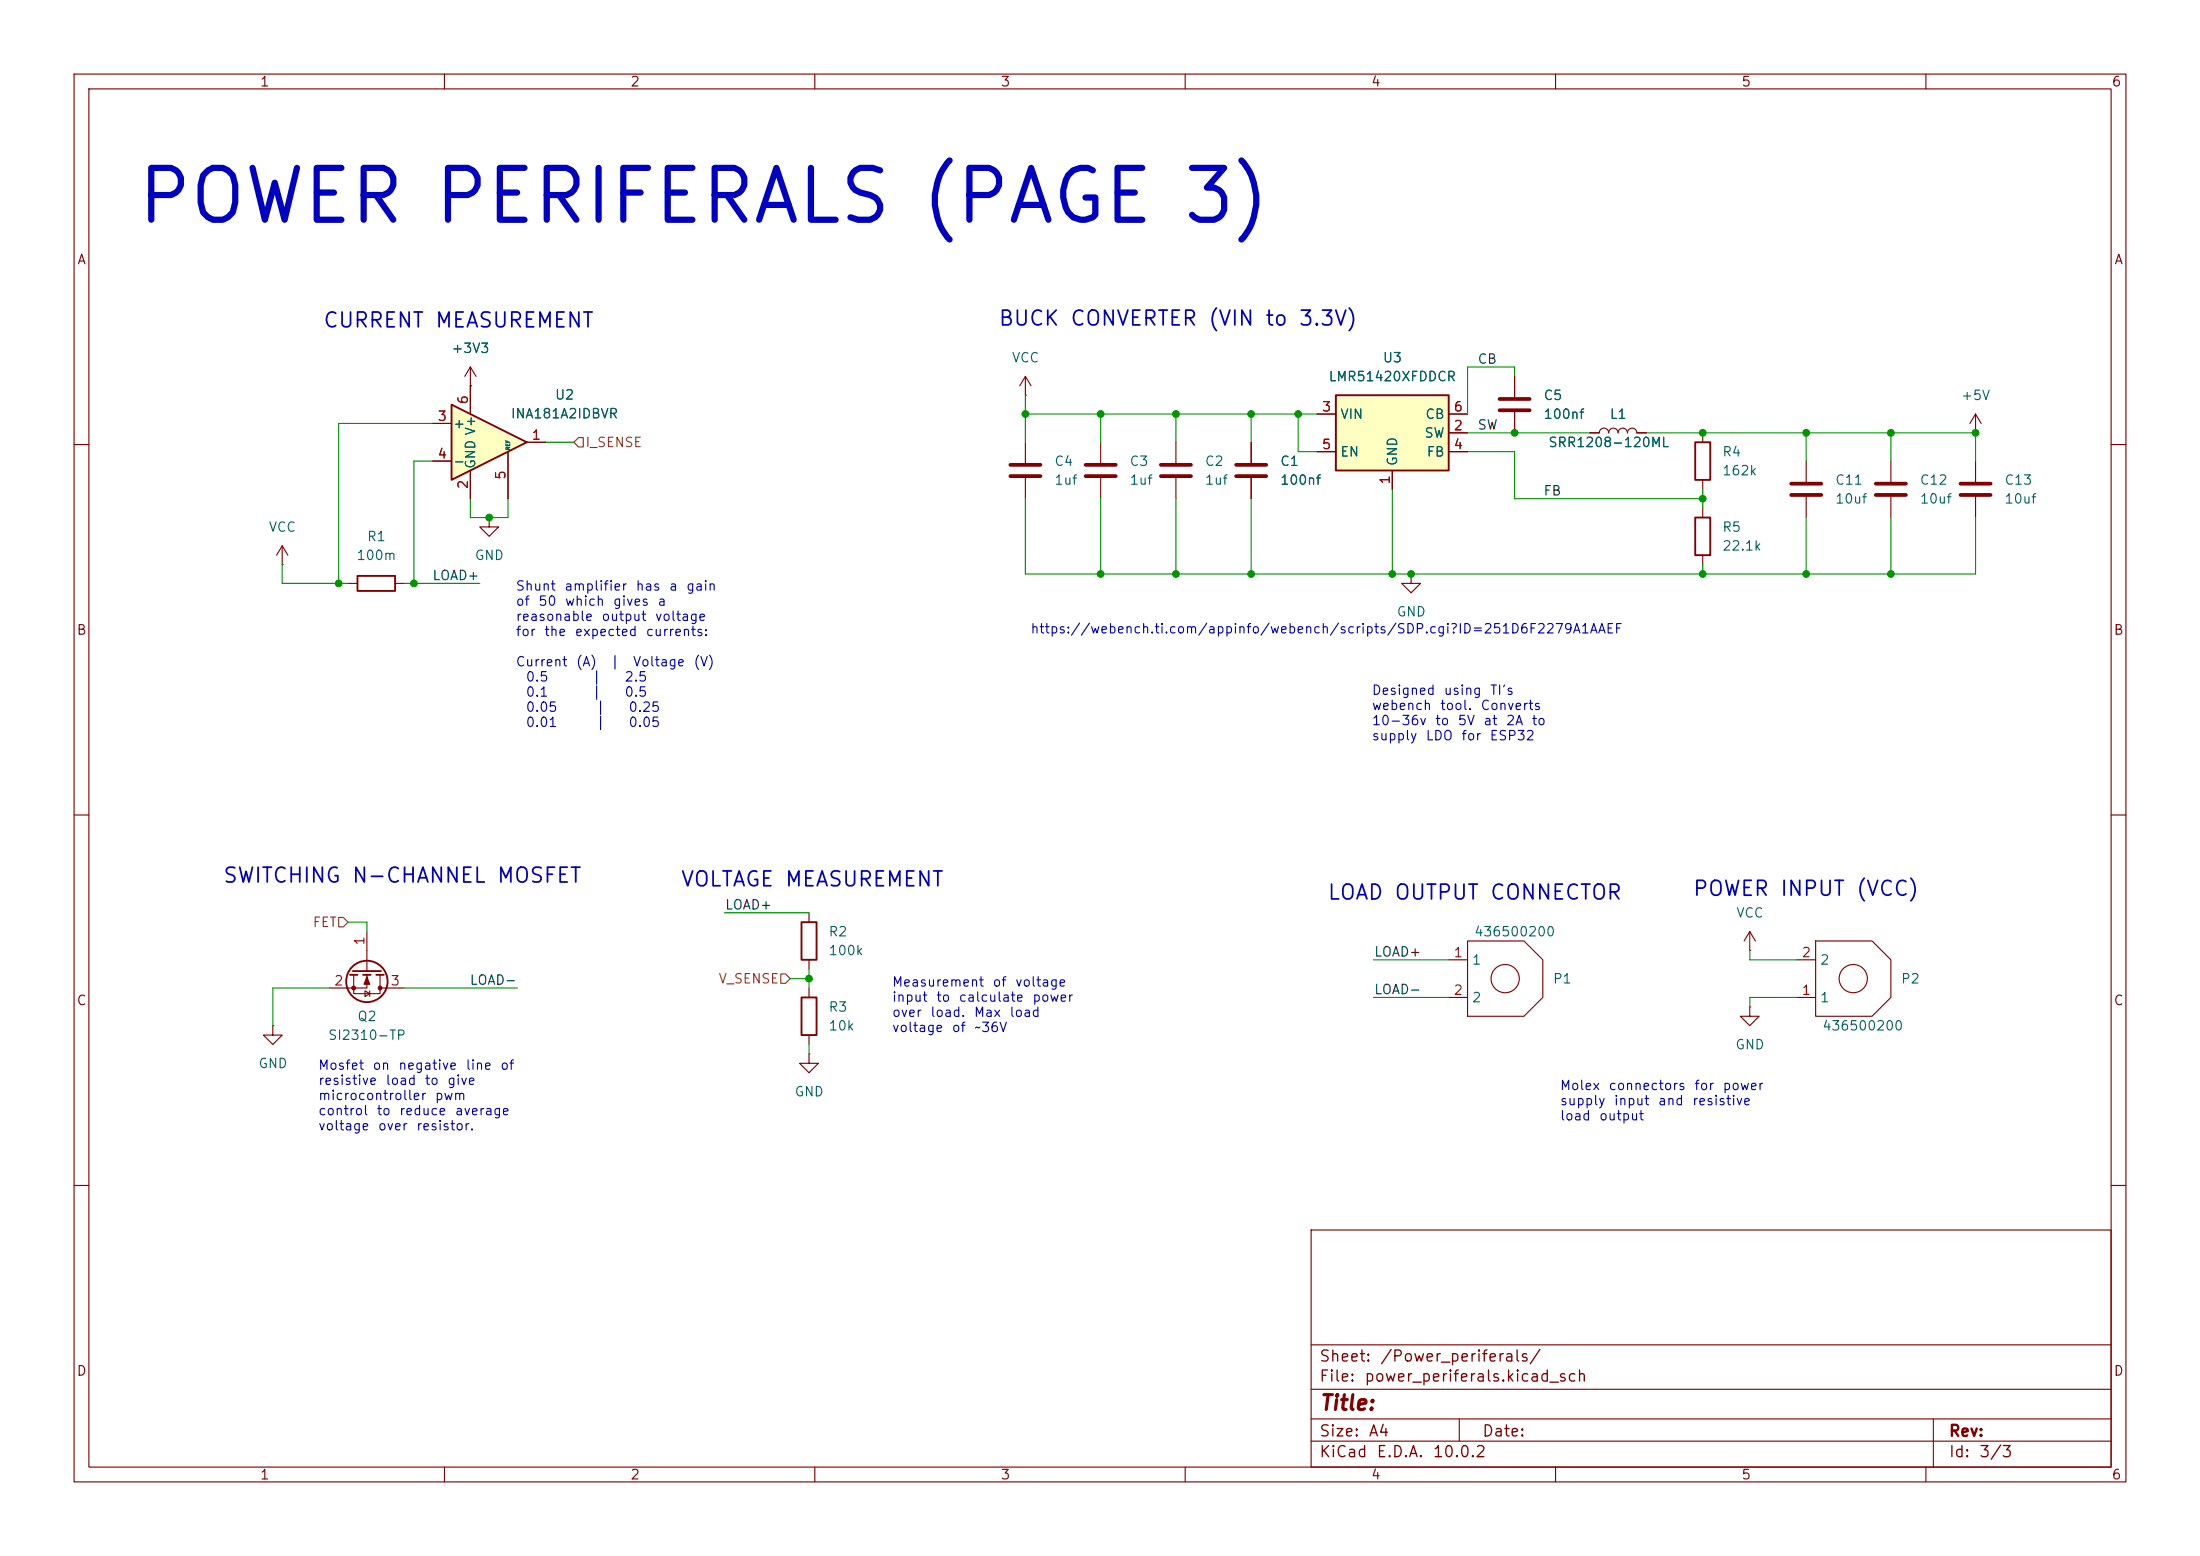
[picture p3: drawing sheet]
<svg xmlns="http://www.w3.org/2000/svg" width="297mm" height="210mm" viewBox="0 0 297 210" stroke-linecap="round" stroke-linejoin="round" font-family="sans-serif">
<g fill="none" stroke="#840000" stroke-width=".15">
<path d="M10 10h277v190h-277zM12 12h273v186h-273zM60 10v2M110 10v2M160 10v2M210 10v2M260 10v2M63.5 52.1h.1M63.5 49.5l-.8 1.3M63.5 49.5l.8 1.3M63.5 49.5v2.6M10 60h2"/>
<path d="M47 78.7h1.3M53.3 78.7h1.3M66 69.9v1.2h1.3l-1.3 1.3-1.2-1.3h1.2M66 69.9h.1M229.9 68.6v1.3M229.9 74.9v1.3M266.7 62.2v2.8M266.7 67.1v2.8M285 60h2M10 110h2M285 110h2M47.8 131.6v2.5h3.5v-2.5"/>
<path d="M49.3 133.7l.6 .4-.6 .4zM49.5 131.6v1.8h-5.1M49.5 125.7v5.4M49.9 133.7v.8M51.3 133.4h3.3M10 160h2M177 166h108v32h-108zM285 160h2M60 198v2M110 198v2M160 198v2M177 194.5h108"/>
<path d="M177 191.5h108M177 187.5h108M177 181.5h108M197 191.5v3M210 198v2M260 198v2M261 191.5v6.5"/>
</g>
<path d="M264.7 65.3h4M264.7 66.8h4" fill="none" stroke="#840000" stroke-width=".51"/>
<g fill="none" stroke="#840000" stroke-width=".25">
<path d="M48.3 77.7h5v2.1h-5zM228.9 69.9h2v5h-2zM47.2 131.6h1.1M47.6 131.1h3.8M49 131.6h1M50.8 131.6h1"/>
<circle cx="49.5" cy="132.5" r="2.79"/>
</g>
<g fill="#840000" stroke="#840000" stroke-width=".15">
<path d="M49.5 131.8l.4 1h-.8z"/>
<circle cx="51.3" cy="133.3" r=".25"/>
<circle cx="47.8" cy="133.3" r=".25"/>
</g>
<path d="M180.3 53.3h15.3v10.2h-15.3z" fill="#ffffc2"/>
<path d="M180.3 53.3h15.3v10.2h-15.3zM228.9 59.7h2v5.1h-2zM108.2 134.6h2v5.1h-2z" fill="none" stroke="#840000" stroke-width=".25"/>
<g fill="none" stroke="#840000" stroke-width=".15">
<path d="M148.6 59.7v2.8M158.7 59.7v2.8M168.9 59.7v2.8M177.8 55.9h2.5M195.6 58.4h2.5M195.6 55.9h2.5M204.5 50.8v2.8M204.5 55.6v2.8M214.6 58.4h1.3a.64 .64 0 0 1 .6-.6 .64 .64 0 0 1 .7 .6 .64 .64 0 0 1 .6-.6 .64 .64 0 0 1 .6 .6 .64 .64 0 0 1 .7-.6 .64 .64 0 0 1 .6 .6 .64 .64 0 0 1 .6-.6 .64 .64 0 0 1 .7 .6h1.2M229.9 58.4v1.3M266.7 58.4h.1M266.7 55.9l-.8 1.3"/>
<path d="M266.7 55.9l.8 1.3M266.7 55.9v2.5M38.1 76.2h.1M38.1 73.7l-.8 1.2M38.1 73.7l.8 1.2M38.1 73.7v2.5M148.6 64.5v2.8M158.7 64.5v2.8M168.9 64.5v2.8M177.8 61h2.5M188 63.5v2.5M190.5 77.5v1.2h1.3l-1.3 1.3-1.3-1.3h1.3"/>
<path d="M190.5 77.5h.1M195.6 61h2.5M229.9 64.8v1.2M243.8 62.2v2.8M243.8 67.1v2.8M255.3 62.2v2.8M255.3 67.1v2.8M36.8 138.4v1.3h1.3l-1.3 1.3-1.2-1.3h1.2M36.8 138.4h.1M109.2 133.4v1.2M109.2 139.7v1.3M195.6 129.5h2.5"/>
<path d="M195.6 134.6h2.5M198.1 127h7.6l2.6 2.5v5.1l-2.6 2.6h-7.6zM236.2 135.9v1.3h1.3l-1.3 1.2-1.3-1.2h1.3M236.2 135.9h.1M236.2 128.3h.1M236.2 125.7l-.7 1.3M236.2 125.7l.8 1.3M236.2 125.7v2.6M242.6 129.5h2.5M242.6 134.6h2.5M245.1 127h7.6l2.6 2.5v5.1l-2.6 2.6h-7.6zM109.2 142.2v1.3h1.3l-1.3 1.3-1.3-1.3h1.3"/>
<path d="M109.2 142.2h.1"/>
<circle cx="203.2" cy="132.1" r="1.9"/>
<circle cx="250.2" cy="132.1" r="1.9"/>
</g>
<path d="M202.4 53.8h4.1M202.4 55.4h4.1M146.6 62.7h4M146.6 64.3h4M156.7 62.7h4.1M156.7 64.3h4.1M166.9 62.7h4M166.9 64.3h4M241.8 65.3h4.1M241.8 66.8h4.1M253.2 65.3h4.1M253.2 66.8h4.1" fill="none" stroke="#840000" stroke-width=".51"/>
<path d="M61 54.6l10.1 5.1-10.1 5.1z" fill="#ffffc2"/>
<path d="M61 54.6l10.1 5.1-10.1 5.1zM108.2 124.5h2v5h-2z" fill="none" stroke="#840000" stroke-width=".25"/>
<g fill="none" stroke="#840000" stroke-width=".15">
<path d="M58.4 57.2h2.6M63.5 52.1h.1M63.5 52.1v3.8M71.1 59.7h2.6M138.4 53.3h.1M138.4 50.8v2.5M138.4 59.7v2.8M138.4 50.8l-.7 1.3M138.4 50.8l.8 1.3M168.9 59.7v2.8M177.8 55.9h2.5M195.6 58.4h2.5"/>
<path d="M195.6 55.9h2.5M204.5 50.8v2.8M204.5 55.6v2.8M214.6 58.4h1.3M221 58.4h1.2M58.4 62.2h2.6M63.5 63.5v3.8M68.6 61v6.3M138.4 64.5v2.8M168.9 64.5v2.8M177.8 61h2.5M188 63.5v2.5"/>
<path d="M195.6 61h2.5M109.2 123.2v1.3M109.2 129.5v1.3"/>
</g>
<path d="M136.4 62.7h4.1M136.4 64.3h4.1" fill="none" stroke="#840000" stroke-width=".51"/>
<path d="M77.5 59.7l.6-.6h.6v1.2h-.6zM45.7 123.8h.7l.6 .7-.6 .6h-.7zM105.4 131.4h.6l.7 .7-.7 .6h-.6z" fill="none" stroke="#725600" stroke-width=".15"/>
<g fill="none" stroke="#009600" stroke-width=".15">
<path d="M58.4 57.2h-12.7v21.5M73.7 59.7h3.8M138.4 55.9h39.4M138.4 53.3v6.4M148.6 55.9v3.8M158.7 55.9v3.8M168.9 55.9v3.8M175.3 55.9v5.1h2.5M198.1 58.4h16.5M204.5 50.8v-1.3h-6.4v6.4M222.2 58.4h44.5v3.8M243.8 58.4v3.8"/>
<path d="M255.3 58.4v3.8M38.1 76.2v2.5h8.9M54.6 78.7h10.2M58.4 62.2h-2.5v16.5M63.5 67.3v2.6h5.1v-2.6M138.4 67.3v10.2h128.3v-7.6M148.6 67.3v10.2M158.7 67.3v10.2M168.9 67.3v10.2M188 66v11.5M198.1 61h6.4v6.3h25.4M229.9 66v2.6"/>
<path d="M229.9 76.2v1.3M243.8 69.9v7.6M255.3 69.9v7.6M44.4 133.4h-7.6v5M47 124.5h2.5v1.2M54.6 133.4h15.2M97.8 123.2h11.4M106.7 132.1h2.5M109.2 130.8v2.6M185.4 134.6h10.2M185.4 129.5h10.2M236.2 128.3v1.2h6.4"/>
<path d="M242.6 134.6h-6.4v1.3M109.2 141v1.2"/>
</g>
<g fill="#009600" stroke="#009600" stroke-width=".14">
<circle cx="243.8" cy="58.4" r=".46"/>
<circle cx="255.3" cy="58.4" r=".46"/>
<circle cx="229.9" cy="58.4" r=".46"/>
<circle cx="255.3" cy="77.5" r=".46"/>
<circle cx="229.9" cy="67.3" r=".46"/>
<circle cx="229.9" cy="77.5" r=".46"/>
<circle cx="243.8" cy="77.5" r=".46"/>
<circle cx="266.7" cy="58.4" r=".46"/>
<circle cx="168.9" cy="77.5" r=".46"/>
<circle cx="148.6" cy="77.5" r=".46"/>
<circle cx="158.7" cy="77.5" r=".46"/>
<circle cx="109.2" cy="132.1" r=".46"/>
<circle cx="168.9" cy="55.9" r=".46"/>
<circle cx="175.3" cy="55.9" r=".46"/>
<circle cx="148.6" cy="55.9" r=".46"/>
<circle cx="138.4" cy="55.9" r=".46"/>
<circle cx="158.7" cy="55.9" r=".46"/>
<circle cx="45.7" cy="78.7" r=".46"/>
<circle cx="66" cy="69.9" r=".46"/>
<circle cx="55.9" cy="78.7" r=".46"/>
<circle cx="188" cy="77.5" r=".46"/>
<circle cx="190.5" cy="77.5" r=".46"/>
<circle cx="204.5" cy="58.4" r=".46"/>
</g>
<text font-size="7" fill="#0000c2" x="18.1" y="31.8">POWER PERIFERALS (PAGE 3)</text>
<g font-size="2" fill="#0000c2">
<text x="43.5" y="44.7">CURRENT MEASUREMENT</text>
<text x="134.7" y="44.5">BUCK CONVERTER (VIN to 3.3V)</text>
<text x="30" y="119.6">SWITCHING N-CHANNEL MOSFET</text>
<text x="91.8" y="120.2">VOLTAGE MEASUREMENT</text>
<text x="179.1" y="121.9">LOAD OUTPUT CONNECTOR</text>
<text x="228.4" y="121.4">POWER INPUT (VCC)</text>
</g>
<text font-size="2" fill="#840000" x="178" y="190.8">Title:</text>
<g font-size="1.5" fill="#840000">
<text x="178" y="184.2">Sheet:</text>
<text x="186.2" y="184.2">/Power_periferals/</text>
<text x="178" y="186.9">File:</text>
<text x="184.1" y="186.9">power_periferals.kicad_sch</text>
<text x="178" y="197.1">KiCad</text>
<text x="178" y="194.3">Size:</text>
<text x="184.7" y="194.3">A4</text>
<text x="185.7" y="197.1">E.D.A.</text>
<text x="193.3" y="197.1">10.0.2</text>
<text x="200" y="194.3">Date:</text>
<text x="263" y="194.3">Rev:</text>
<text x="263" y="197.1">Id:</text>
<text x="267.1" y="197.1">3/3</text>
</g>
<g font-size="1.3" fill="#840000">
<text x="35" y="12">1</text>
<text x="85" y="12">2</text>
<text x="135" y="12">3</text>
<text x="185" y="12">4</text>
<text x="235" y="12">5</text>
<text x="285" y="12">6</text>
<text x="10.3" y="36">A</text>
<text x="285.3" y="36">A</text>
<text x="10.3" y="86">B</text>
<text x="285.3" y="86">B</text>
<text x="10.3" y="136">C</text>
<text x="285.3" y="136">C</text>
<text x="10.3" y="186">D</text>
<text x="285.3" y="186">D</text>
<text x="35" y="200">1</text>
<text x="85" y="200">2</text>
<text x="135" y="200">3</text>
<text x="185" y="200">4</text>
<text x="235" y="200">5</text>
<text x="285" y="200">6</text>
</g>
<g font-size="1.3" fill="#006464">
<text x="60.9" y="48">+3V3</text>
<text x="136.5" y="49.2">VCC</text>
<text x="179.3" y="51.8">LMR51420XFDDCR</text>
<text x="186.6" y="49.2">U3</text>
<text x="61.1" y="58.1">+</text>
<text x="68.9" y="56.8">INA181A2IDBVR</text>
<text x="74.8" y="54.2">U2</text>
<text x="180.8" y="56.9">VIN</text>
<text x="192.2" y="59.4">SW</text>
<text x="192.3" y="56.9">CB</text>
<text x="208.3" y="54.3">C5</text>
<text x="208.3" y="56.9">100nf</text>
<text x="217.2" y="56.9">L1</text>
<text x="264.7" y="54.3">+5V</text>
<text x="61.1" y="63.2">-</text>
<text x="64.5" y="63.4" transform="rotate(-90 64.5 63.4)">GND V+</text>
<text x="142.2" y="63.2">C4</text>
<text x="142.2" y="65.7">1uf</text>
<text x="152.4" y="63.2">C3</text>
<text x="152.4" y="65.7">1uf</text>
<text x="162.6" y="63.2">C2</text>
<text x="162.6" y="65.7">1uf</text>
<text x="172.7" y="63.2">C1</text>
<text x="172.7" y="65.7">100nf</text>
<text x="180.8" y="61.9">EN</text>
<text x="188.9" y="63" transform="rotate(-90 188.9 63)">GND</text>
<text x="192.5" y="61.9">FB</text>
<text x="208.9" y="60.7">SRR1208-120ML</text>
<text x="232.4" y="61.9">R4</text>
<text x="232.4" y="64.5">162k</text>
<text x="247.7" y="65.7">C11</text>
<text x="259.1" y="65.7">C12</text>
<text x="270.5" y="65.7">C13</text>
<text x="247.7" y="68.3">10uf</text>
<text x="259.1" y="68.3">10uf</text>
<text x="270.5" y="68.3">10uf</text>
<text x="36.2" y="72.1">VCC</text>
<text x="48" y="75.9">100m</text>
<text x="49.5" y="73.4">R1</text>
<text x="64" y="75.9">GND</text>
<text x="232.4" y="72.1">R5</text>
<text x="232.4" y="74.6">22.1k</text>
<text x="188.5" y="83.5">GND</text>
<text x="234.3" y="124.2">VCC</text>
<text x="111.8" y="126.7">R2</text>
<text x="111.8" y="129.2">100k</text>
<text x="198.6" y="130.5">1</text>
<text x="198.9" y="126.7">436500200</text>
<text x="245.6" y="130.5">2</text>
<text x="111.8" y="136.9">R3</text>
<text x="198.6" y="135.6">2</text>
<text x="209.6" y="133.1">P1</text>
<text x="245.6" y="135.6">1</text>
<text x="256.5" y="133.1">P2</text>
<text x="44.2" y="140.7">SI2310-TP</text>
<text x="48.2" y="138.1">Q2</text>
<text x="111.8" y="139.4">10k</text>
<text x="234.2" y="141.9">GND</text>
<text x="245.9" y="139.4">436500200</text>
<text x="34.8" y="144.5">GND</text>
<text x="107.2" y="148.3">GND</text>
</g>
<g font-size="1.3" fill="#0f0f0f">
<text x="199.4" y="49.4">CB</text>
<text x="199.4" y="58.3">SW</text>
<text x="208.3" y="67.2">FB</text>
<text x="58.3" y="78.6">LOAD+</text>
<text x="97.8" y="123.1">LOAD+</text>
<text x="185.4" y="129.4">LOAD+</text>
<text x="63.3" y="133.2">LOAD-</text>
<text x="185.4" y="134.5">LOAD-</text>
</g>
<g font-size="1.3" fill="#a90000">
<text x="59" y="57.1">3</text>
<text x="63.5" y="54.7" transform="rotate(-90 63.5 54.7)">6</text>
<text x="71.7" y="59.7">1</text>
<text x="178.4" y="55.9">3</text>
<text x="196.1" y="58.4">2</text>
<text x="196.1" y="55.9">6</text>
<text x="59" y="62.2">4</text>
<text x="68.6" y="64.8" transform="rotate(-90 68.6 64.8)">5</text>
<text x="178.4" y="60.9">5</text>
<text x="187.9" y="65.5" transform="rotate(-90 187.9 65.5)">1</text>
<text x="196.1" y="60.9">4</text>
<text x="63.5" y="66.1" transform="rotate(-90 63.5 66.1)">2</text>
<text x="49.5" y="127.7" transform="rotate(-90 49.5 127.7)">1</text>
<text x="196.1" y="129.5">1</text>
<text x="243.1" y="129.5">2</text>
<text x="45" y="133.3">2</text>
<text x="52.6" y="133.3">3</text>
<text x="196.1" y="134.6">2</text>
<text x="243.1" y="134.6">1</text>
</g>
<g font-size="1.3" fill="#725600">
<text x="78.9" y="60.7">I_SENSE</text>
<text x="42.1" y="125.4">FET</text>
<text x="96.9" y="133.1">V_SENSE</text>
</g>
<g font-size="1.3" fill="#0000c2">
<text x="69.5" y="80">Shunt</text>
<text x="69.5" y="82.1">of</text>
<text x="72.6" y="82.1">50</text>
<text x="76.1" y="80">amplifier</text>
<text x="76.2" y="82.1">which</text>
<text x="82.7" y="82.1">gives</text>
<text x="85.7" y="80">has</text>
<text x="88.7" y="82.1">a</text>
<text x="90.2" y="80">a</text>
<text x="92.5" y="80">gain</text>
<text x="69.5" y="84.1">reasonable</text>
<text x="69.5" y="86.2">for</text>
<text x="73.4" y="86.2">the</text>
<text x="77.5" y="86.2">expected</text>
<text x="81.1" y="84.1">output</text>
<text x="87.1" y="86.2">currents:</text>
<text x="88.3" y="84.1">voltage</text>
<text x="139" y="85.8">https://webench.ti.com/appinfo/webench/scripts/SDP.cgi?ID=251D6F2279A1AAEF</text>
<text x="69.5" y="90.3">Current</text>
<text x="70.9" y="92.3">0.5</text>
<text x="70.9" y="94.3">0.1</text>
<text x="77.7" y="90.3">(A)</text>
<text x="79.8" y="92.3">|</text>
<text x="79.8" y="94.3">|</text>
<text x="82.3" y="90.3">|</text>
<text x="84.2" y="92.3">2.5</text>
<text x="84.2" y="94.3">0.5</text>
<text x="85.3" y="90.3">Voltage</text>
<text x="93.5" y="90.3">(V)</text>
<text x="185.1" y="94.1">Designed</text>
<text x="194.8" y="94.1">using</text>
<text x="201.1" y="94.1">TI's</text>
<text x="70.9" y="96.4">0.05</text>
<text x="70.9" y="98.4">0.01</text>
<text x="80.3" y="96.4">|</text>
<text x="80.3" y="98.4">|</text>
<text x="84.8" y="96.4">0.25</text>
<text x="84.8" y="98.4">0.05</text>
<text x="185.1" y="96.2">webench</text>
<text x="185.1" y="98.2">10-36v</text>
<text x="185.1" y="100.2">supply</text>
<text x="192.4" y="100.2">LDO</text>
<text x="193.7" y="98.2">to</text>
<text x="194.3" y="96.2">tool.</text>
<text x="196.7" y="98.2">5V</text>
<text x="197.2" y="100.2">for</text>
<text x="199.8" y="96.2">Converts</text>
<text x="200.2" y="98.2">at</text>
<text x="201" y="100.2">ESP32</text>
<text x="203.2" y="98.2">2A</text>
<text x="206.7" y="98.2">to</text>
<text x="120.3" y="133.5">Measurement</text>
<text x="120.3" y="135.5">input</text>
<text x="120.3" y="137.6">over</text>
<text x="125.5" y="137.6">load.</text>
<text x="126.3" y="135.5">to</text>
<text x="129.3" y="135.5">calculate</text>
<text x="131.4" y="137.6">Max</text>
<text x="133.9" y="133.5">of</text>
<text x="136.2" y="137.6">load</text>
<text x="136.9" y="133.5">voltage</text>
<text x="139.3" y="135.5">power</text>
<text x="120.3" y="139.6">voltage</text>
<text x="128.4" y="139.6">of</text>
<text x="131.4" y="139.6">~36V</text>
<text x="42.9" y="144.7">Mosfet</text>
<text x="42.9" y="146.8">resistive</text>
<text x="42.9" y="148.8">microcontroller</text>
<text x="50.2" y="144.7">on</text>
<text x="52" y="146.8">load</text>
<text x="53.7" y="144.7">negative</text>
<text x="57.2" y="146.8">to</text>
<text x="58.6" y="148.8">pwm</text>
<text x="60.3" y="146.8">give</text>
<text x="62.8" y="144.7">line</text>
<text x="67.4" y="144.7">of</text>
<text x="210.5" y="147.4">Molex</text>
<text x="210.5" y="149.5">supply</text>
<text x="217.1" y="147.4">connectors</text>
<text x="217.8" y="149.5">input</text>
<text x="223.7" y="149.5">and</text>
<text x="228.3" y="149.5">resistive</text>
<text x="228.6" y="147.4">for</text>
<text x="232.5" y="147.4">power</text>
<text x="42.9" y="150.8">control</text>
<text x="42.9" y="152.9">voltage</text>
<text x="50.7" y="150.8">to</text>
<text x="50.9" y="152.9">over</text>
<text x="53.8" y="150.8">reduce</text>
<text x="56.1" y="152.9">resistor.</text>
<text x="61.3" y="150.8">average</text>
<text x="210.5" y="151.5">load</text>
<text x="215.8" y="151.5">output</text>
</g>
<text font-size=".5" fill="#006464" x="69" y="60.8" transform="rotate(-90 69 60.8)">REF</text>
</svg>
